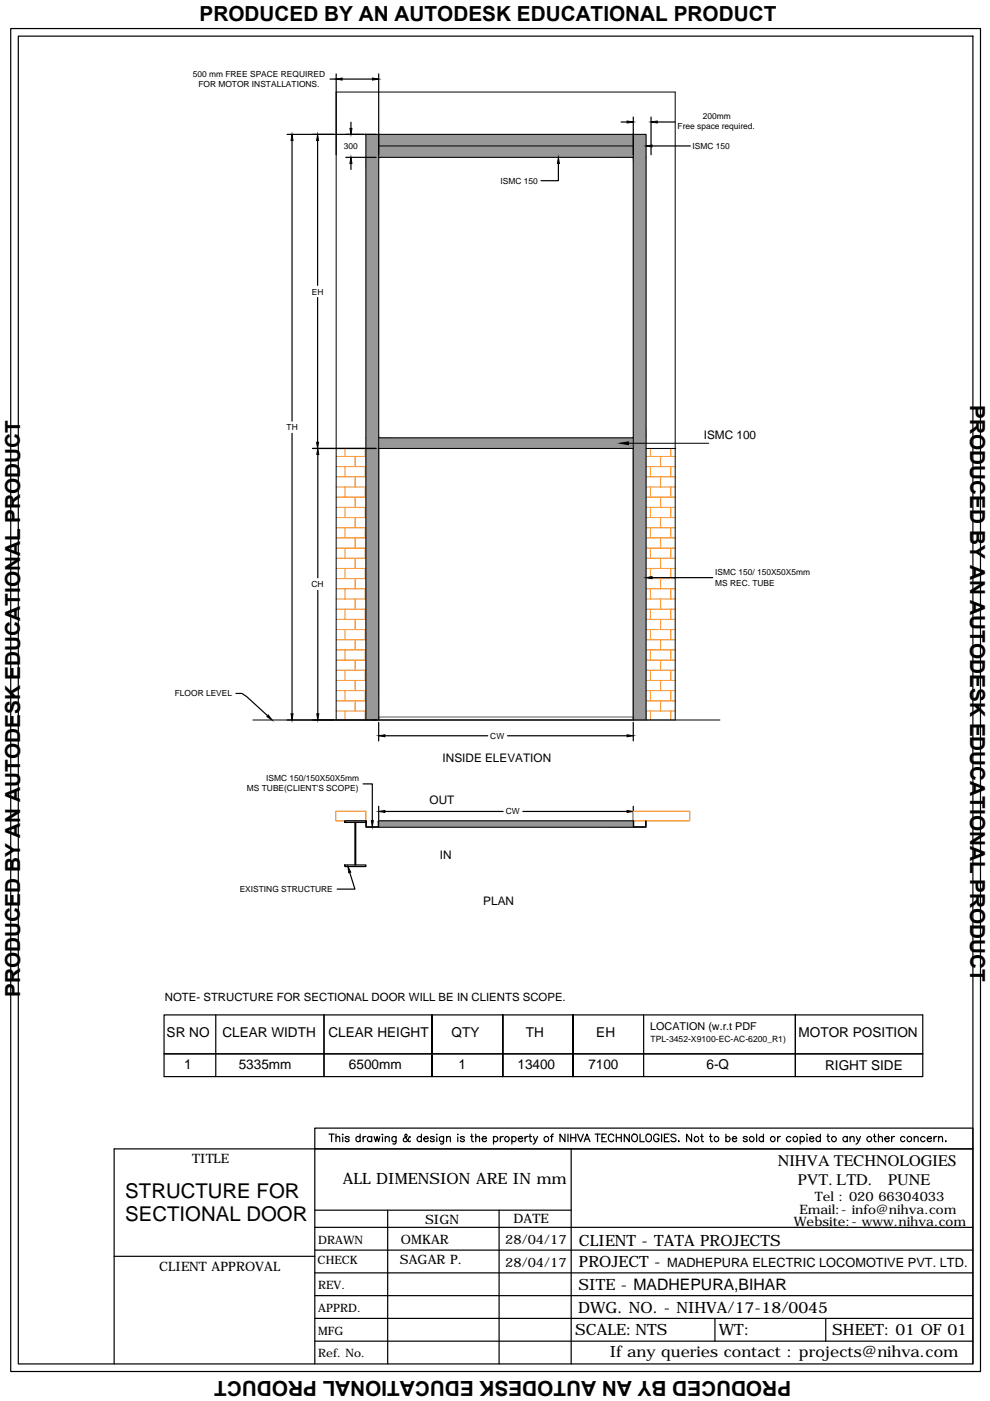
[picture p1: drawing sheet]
<svg xmlns="http://www.w3.org/2000/svg" width="210mm" height="297mm" viewBox="0 0 210 297" stroke-linecap="round" stroke-linejoin="round" font-family="sans-serif">
<!-- layer: at_Rect -->
<path d="M80.3 152.7v-57.6h54v57.6" fill="none" stroke="#000" stroke-width=".21"/>
<!-- layer: 0 -->
<path d="M80.3 152.7h54" fill="none" stroke="#a6a6a6" stroke-width=".21"/>
<g fill="none" stroke="#000" stroke-width=".25">
<path d="M2.3 6.1h205.6v284.7h-205.6zM3.9 7.7h202.4v281.5h-202.4zM70 16.8h1.3M71.3 15.7v17.1M72.5 16.8h6.5M80.3 15.7v17.1M60.9 28.5h18.8M61.9 29.8v59.5M67.3 29.8v30.7M73.3 33.4h6.4M74.4 25.9v1.3M74.4 34.7v1.2"/>
<path d="M118.4 34.7v3.6h-3.7M131.7 25.9h1.3M134.3 24.8v8M138 24.8v8M138.2 30.9h8.2M139.3 25.9h3.9M67.3 63.1v30.7M61.9 91.9v59.4M66.3 95.1h13.4M67.4 96.4v26.1M67.4 125.2v26.1M138.2 122.5h12.9"/>
<path d="M50 147h1.3l1 .7 4.5 4.1M60.9 152.7h18.8M80.3 153.2v3.9M81.6 156h21.8M107.6 156h25.4M134.3 153.2v3.9M77 166.2h1.9v7.8M80.3 170.9v3.5M81.6 172h25.1M110.9 172h22.1M134.3 170.9v3.6M74.2 185l1.1 3.5h-3.8"/>
<path d="M34.8 215.2h160.9v13.1h-160.9zM45.7 215.2v13.1M68.7 215.2v13.1M121.5 215.2v13.1zM121.5 215.2v13.1M136.5 215.2v13.1M34.8 223.4h160.9M91.6 228.3v-13.1v13.1M106.6 228.3v-13.1v13.1M168.6 228.3v-13.1v13.1M66.7 243.6v45.6M66.7 256.6h54.4"/>
<path d="M69.8 240.5h1.1M70.3 240.5v1.6M71.2 241.3l.4-.3h.4v1.1M71.2 240.5v1.6M72.7 240.5v.1zM72.7 241v1.1M74 241.2a.39 .39 0 0 0-.4-.3 .39 .39 0 0 0-.3 .4l.5 .2 .2 .3a.47 .47 0 0 1-.4 .3 .47 .47 0 0 1-.4-.3M76.4 241.2a.5 .5 0 0 0-.8-.1 .5 .5 0 0 0 0 .8 .5 .5 0 0 0 .8-.1M76.4 240.5v1.6M77 241v1.1M77.6 241a.5 .5 0 0 0-.6 .4M78.8 241.2a.52 .52 0 0 0-.8-.1 .52 .52 0 0 0 0 .8 .52 .52 0 0 0 .8-.1"/>
<path d="M78.8 241v1.1M79.3 241l.4 1.1 .3-1.1 .2 1.1 .3-1.1M81.1 240.5v.1zM81.1 241v1.1M81.7 241.3l.4-.3h.4v1.1M81.7 241v1.1M82.2 256.6v32.6M84 241l-.1 1.4-.2 .2-.4-.1M84 241.2a.5 .5 0 0 0-.8-.1 .5 .5 0 0 0 0 .8 .5 .5 0 0 0 .8-.1M87 241.1l-.1-.1-.3 .6-.5 .5-.5-.1-.1-.6 .8-.6-.1-.3h-.3a1.35 1.35 0 0 0 .7 1.5l.3 .1 .1-.2M89.4 241.2a.52 .52 0 0 0-.8-.1 .52 .52 0 0 0 0 .8 .52 .52 0 0 0 .8-.1M89.4 240.5v1.6"/>
<path d="M89.9 241.4h.9a.52 .52 0 0 0-.6-.4 .52 .52 0 0 0-.4 .6 .52 .52 0 0 0 .4 .5h.3l.3-.3M92.1 241.2a.44 .44 0 0 0-.4-.3 .44 .44 0 0 0-.4 .3l.7 .4 .1 .2a.44 .44 0 0 1-.4 .3 .44 .44 0 0 1-.4-.3M92.5 240.5h.2zM92.6 241v1.1M94.1 241l-.1 1.4-.2 .2-.4-.1M94.1 241.2a.5 .5 0 0 0-.8-.1 .5 .5 0 0 0 0 .8 .5 .5 0 0 0 .8-.1M94.7 241.3l.4-.3h.3l.1 1.1M94.7 241v1.1M97.1 240.5v.1zM97.1 241v1.1M98.5 241.2a.47 .47 0 0 0-.5-.3 .47 .47 0 0 0-.4 .3l.8 .4 .1 .2a.47 .47 0 0 1-.5 .3 .47 .47 0 0 1-.4-.3M99.8 241h.5"/>
<path d="M100 240.5v1.2l.1 .3 .3 .1M100.9 241.3l.3-.3h.4l.1 1.1M100.9 240.5v1.6M102.2 241.4h1a.5 .5 0 0 0-.7-.4 .5 .5 0 0 0-.2 .8 .47 .47 0 0 0 .4 .3 .47 .47 0 0 0 .5-.3M104.6 241.2a.52 .52 0 0 1 .8-.1 .52 .52 0 0 1 0 .8 .52 .52 0 0 1-.8-.1M104.6 241v1.6M105.8 256.6v32.6M106.1 241v1.1M106.7 241h-.4l-.2 .4M108.5 241.2a.5 .5 0 0 1 .8-.1 .5 .5 0 0 1 0 .8 .5 .5 0 0 1-.8-.1M108.5 241v1.6M109.9 241.4h.9a.52 .52 0 0 0-.6-.4 .52 .52 0 0 0-.4 .6 .52 .52 0 0 0 .5 .5h.2l.3-.3"/>
<path d="M111.3 241v1.1M112 241h-.4l-.3 .4M112.2 241h.5M112.4 240.5v1.2l.1 .3 .3 .1M113.1 241l.4 1.1 .5-1.1M113.5 242.1l-.1 .3-.4 .2M116.7 241h.5M117.3 240.5h-.3v.2v1.4M119.8 240.5v1.6l-1.1-1.6v1.6M120.4 240.5v1.6M121 240.5v1.6M121 241.2h1.1"/>
<path d="M121.1 243.6v45.6M122.1 240.5v1.6M122.5 240.5l.6 1.6 .6-1.6M123.9 242.1l.5-1.6 .7 1.6M124.1 241.5h.7M126.2 240.5h1M126.7 240.5v1.6M127.6 241.2h.6M128.6 240.5h-1v1.6h1M130.1 240.8a.59 .59 0 0 0-.6-.3 .59 .59 0 0 0-.5 .5 .68 .68 0 0 0 .2 .9 .68 .68 0 0 0 .9-.1v-.1M130.7 241.2h1M130.7 240.5v1.6"/>
<path d="M131.7 240.5v1.6M133.4 240.5v1.6l-1-1.6v1.6M134.1 240.7a.59 .59 0 0 1 .7-.2 .59 .59 0 0 1 .4 .5v.4a.62 .62 0 0 1-.7 .7 .62 .62 0 0 1-.6-.7zM135.7 240.5v1.6h.9M137.1 240.7l.3-.2a.8 .8 0 0 1 .7 .8 .8 .8 0 0 1-.7 .8l-.2-.1a1.08 1.08 0 0 1-.1-1.3zM139.7 240.8a.59 .59 0 0 0-.6-.3 .59 .59 0 0 0-.5 .5v.4a.58 .58 0 0 0 .6 .7 .58 .58 0 0 0 .5-.7h-.4M140.3 240.5v1.6M140.9 241.2h.6M141.9 240.5h-1v1.6h1M143.3 240.7a.6 .6 0 0 0-1 .1l.1 .2 .8 .3 .1 .5a.65 .65 0 0 1-1 0M143.8 242h.2zM146.6 240.5v1.6l-1-1.6v1.6"/>
<path d="M148.5 241h.6M148.8 240.5v1.5l.4 .1M150.4 241h.5M150.7 240.5v1.2v.3l.3 .1M153.9 241.2a.5 .5 0 0 1 .7-.1 .5 .5 0 0 1 0 .8 .5 .5 0 0 1-.7-.1M153.9 240.5v1.6M155.3 241.4h.9a.5 .5 0 0 0-.7-.4 .5 .5 0 0 0-.2 .8 .47 .47 0 0 0 .5 .3 .47 .47 0 0 0 .4-.3M158.4 241.2a.47 .47 0 0 0-.4-.3 .47 .47 0 0 0-.4 .3l.8 .4v.2a.47 .47 0 0 1-.4 .3 .47 .47 0 0 1-.4-.3M160.4 240.5v1.6M161.9 241.2a.52 .52 0 0 0-.8-.1 .52 .52 0 0 0 0 .8 .52 .52 0 0 0 .8-.1M161.9 240.5v1.6M164.9 241v1.1"/>
<path d="M165.5 241a.5 .5 0 0 0-.6 .4M167.7 241.2a.52 .52 0 0 0-.8-.1 .52 .52 0 0 0 0 .8 .52 .52 0 0 0 .8-.1M169.7 241.2a.5 .5 0 0 1 .7-.1 .5 .5 0 0 1 0 .8 .5 .5 0 0 1-.7-.1M169.7 241v1.6M171.1 240.5v.1zM171.1 241v1.1M171.6 241.4h.9a.5 .5 0 0 0-.7-.4 .5 .5 0 0 0-.1 .8 .47 .47 0 0 0 .4 .3 .47 .47 0 0 0 .4-.3M173.9 241.2a.52 .52 0 0 0-.7-.1 .52 .52 0 0 0 0 .8 .52 .52 0 0 0 .7-.1M173.9 240.5v1.6M175.3 241h.6M175.5 240.5v1.2l.1 .3 .3 .1M179.6 241.2a.52 .52 0 0 0-.7-.1 .52 .52 0 0 0 0 .8 .52 .52 0 0 0 .7-.1"/>
<path d="M179.6 241v1.1M180.2 241.3l.4-.3h.4l.1 1.1M180.2 241v1.1M181.6 241l.4 1.1 .4-1.1M182 242.1l-.5 .5M185.2 241h.5M185.4 240.5v1.2l.1 .3 .3 .1M186.3 241.3l.3-.3h.4l.1 1.1M186.3 240.5v1.6M187.6 241.4h.9a.52 .52 0 0 0-.5-.4 .52 .52 0 0 0-.5 .6 .52 .52 0 0 0 .5 .5h.2l.3-.3M189 241v1.1M189.7 241h-.4l-.3 .4"/>
<path d="M191.8 241.2a.5 .5 0 0 0-.7-.1 .5 .5 0 0 0 0 .8 .5 .5 0 0 0 .7-.1M193.8 241.3l.4-.3h.4l.1 1.1M193.8 241v1.1M196.1 241.2a.52 .52 0 0 0-.7-.1 .52 .52 0 0 0 0 .8 .52 .52 0 0 0 .7-.1M196.6 241.4h.9a.48 .48 0 0 0-.7-.4 .48 .48 0 0 0-.1 .8 .44 .44 0 0 0 .4 .3 .44 .44 0 0 0 .4-.3M198 241v1.1M198.6 241a.5 .5 0 0 0-.6 .4M199 241.3l.4-.3h.4v1.1M199 241v1.1M200.5 241.9v.2zM24.2 266.4h42.5M66.7 274.7h139.6"/>
<path d="M66.7 269.9h139.6M66.7 265h139.6M66.7 260.2h139.6M66.7 279.5h139.6M151.6 279.5v4.9M175.1 279.5v4.9M24.2 289.2v-45.6h182.1h-139.6v-4.4h139.6v50M66.7 284.4h139.6"/>
<circle cx="107.5" cy="241.5" r=".52"/>
<circle cx="115.9" cy="241.5" r=".53"/>
<circle cx="147.7" cy="241.5" r=".52"/>
<circle cx="151.9" cy="241.5" r=".53"/>
<circle cx="159.4" cy="241.5" r=".53"/>
<circle cx="163.9" cy="241.5" r=".53"/>
<circle cx="168.6" cy="241.5" r=".52"/>
<circle cx="176.8" cy="241.5" r=".53"/>
<circle cx="184.3" cy="241.5" r=".53"/>
<circle cx="192.8" cy="241.5" r=".53"/>
</g>
<g fill="#000" stroke="#000" stroke-width=".21">
<path d="M71.3 16.8l1.2-.2v.4zM79 16.6l1.3 .2-1.3 .2zM61.9 28.5l.2 1.3h-.4zM67.3 28.5l.2 1.3h-.4zM74.2 27.2h.4l-.2 1.3zM74.4 33.4l.2 1.3h-.4zM118.4 33.4l.2 1.3h-.4zM133 25.7l1.3 .2-1.3 .2zM137 30.9l1.2-.2v.5zM138 25.9l1.3-.2v.4zM67.1 93.8h.4l-.2 1.3zM67.4 95.1l.2 1.3h-.4z"/>
<path d="M131.5 94l1.8-.3v.6zM137 122.5l1.2-.2v.4zM56.9 151.6l.8 1.1-1.1-.8zM61.7 151.3h.4l-.2 1.4zM67.2 151.3h.4l-.2 1.4zM80.3 156l1.3-.2v.4zM133 155.8l1.3 .2-1.3 .2zM78.7 174h.4l-.2 1.3zM80.3 172l1.3-.2v.5zM133 171.8l1.3 .2-1.3 .3zM73.8 183.7l.6 1.2-.5 .1z"/>
</g>
<g fill="none" stroke="#ff7f00" stroke-width=".21">
<path d="M71.3 96.8h6.3M71.3 98.9h6.3M73.1 95.1v1.7M73.1 98.9v2.2M75.3 96.8v2.1M77.5 95.1v1.7M77.5 98.9v2.2M137 96.8h6.2M137 98.9h6.2M137.9 95.1v1.7M137.9 98.9v2.2M140.1 96.8v2.1"/>
<path d="M142.2 95.1v1.7M142.2 98.9v2.2M71.3 101.1h6.3M71.3 103.3h6.3M71.3 105.4h6.3M71.3 107.6h6.3M71.3 109.7h6.3M71.3 111.9h6.3M71.3 114h6.3M71.3 116.2h6.3M71.3 118.4h6.3M73.1 103.3v2.1"/>
<path d="M73.1 107.6v2.1M73.1 111.9v2.1M73.1 116.2v2.2M75.3 101.1v2.2M75.3 105.4v2.2M75.3 109.7v2.2M75.3 114v2.2M75.3 118.4v2.1M77.5 103.3v2.1M77.5 107.6v2.1M77.5 111.9v2.1M77.5 116.2v2.2"/>
<path d="M137 101.1h6.2M137 103.3h6.2M137 105.4h6.2M137 107.6h6.2M137 109.7h6.2M137 111.9h6.2M137 114h6.2M137 116.2h6.2M137 118.4h6.2M137.9 103.3v2.1M137.9 107.6v2.1M137.9 111.9v2.1"/>
<path d="M137.9 116.2v2.2M140.1 101.1v2.2M140.1 105.4v2.2M140.1 109.7v2.2M140.1 114v2.2M140.1 118.4v2.1M142.2 103.3v2.1M142.2 107.6v2.1M142.2 111.9v2.1M142.2 116.2v2.2M71.3 120.5h6.3M71.3 122.7h6.3"/>
<path d="M71.3 124.8h6.3M71.3 127h6.3M71.3 129.2h6.3M71.3 131.3h6.3M71.3 133.5h6.3M71.3 135.6h6.3M71.3 137.8h6.3M71.3 140h6.3M73.1 120.5v2.2M73.1 124.8v2.2M73.1 129.2v2.1M73.1 133.5v2.1"/>
<path d="M73.1 137.8v2.2M75.3 122.7v2.1M75.3 127v2.2M75.3 131.3v2.2M75.3 135.6v2.2M75.3 140v2.1M77.5 120.5v2.2M77.5 124.8v2.2M77.5 129.2v2.1M77.5 133.5v2.1M77.5 137.8v2.2M137 120.5h6.2"/>
<path d="M137 122.7h6.2M137 124.8h6.2M137 127h6.2M137 129.2h6.2M137 131.3h6.2M137 133.5h6.2M137 135.6h6.2M137 137.8h6.2M137 140h6.2M137.9 120.5v2.2M137.9 124.8v2.2M137.9 129.2v2.1"/>
<path d="M137.9 133.5v2.1M137.9 137.8v2.2M140.1 122.7v2.1M140.1 127v2.2M140.1 131.3v2.2M140.1 135.6v2.2M140.1 140v2.1M142.2 120.5v2.2M142.2 124.8v2.2M142.2 129.2v2.1M142.2 133.5v2.1M142.2 137.8v2.2"/>
<path d="M71.3 142.1h6.3M71.3 144.3h6.3M71.3 146.4h6.3M71.3 148.6h6.3M71.3 150.7h6.3M73.1 142.1v2.2M73.1 146.4v2.2M73.1 150.7v2M75.3 144.3v2.1M75.3 148.6v2.1M77.5 142.1v2.2M77.5 146.4v2.2"/>
<path d="M77.5 150.7v2M137 142.1h6.2M137 144.3h6.2M137 146.4h6.2M137 148.6h6.2M137 150.7h6.2M137.9 142.1v2.2M137.9 146.4v2.2M137.9 150.7v2M140.1 144.3v2.1M140.1 148.6v2.1M142.2 142.1v2.2"/>
<path d="M142.2 146.4v2.2M142.2 150.7v2M71.2 172h6.4v2h-6.4zM134.3 172h11.9v2h-11.9z"/>
</g>
<g fill="#989898" stroke="#989898" stroke-width=".21">
<path d="M77.6 174l.1 .1z"/>
<path d="M80.2 174.1l.1-.1z"/>
<path d="M134.3 174l.1 .1z"/>
<path d="M136.9 174.1l.1-.1z"/>
<path d="M80.3 28.5v2.4h54zM80.3 28.5h54v2.4z"/>
<path d="M80.3 30.9v2.5h54zM80.3 30.9h54v2.5z"/>
<path d="M77.6 28.5v4.9h2.7zM77.6 28.5h2.7v4.9z"/>
<path d="M77.6 33.4v59.4h2.7zM77.6 33.4h2.7v59.4z"/>
<path d="M77.6 92.8v2.3h2.7zM77.6 92.8h2.7v2.3z"/>
<path d="M77.6 95.1v57.6h2.7zM77.6 95.1h2.7v57.6z"/>
<path d="M134.3 28.5v4.9h2.7zM134.3 28.5h2.7v4.9z"/>
<path d="M134.3 33.4v59.4h2.7zM134.3 33.4h2.7v59.4z"/>
<path d="M134.3 92.8v59.9h2.7zM134.3 92.8h2.7v59.9z"/>
<path d="M80.3 92.8v2.3h54zM80.3 92.8h54v2.3z"/>
<path d="M80.2 174.1l.1 1.2zM80.2 174.1l.1 1.2z"/>
<path d="M77.6 174.1l.1 1.2zM77.6 174.1l.1 1.2z"/>
<path d="M79.4 175.3l.9 .1zM79.4 175.3l.9 .1z"/>
<path d="M77.6 175.3l1.8 .1zM77.6 175.3l1.8 .1z"/>
<path d="M80.3 174v1.4h54zM80.3 174h54v1.4z"/>
<path d="M136.9 174.1l.1 1.2zM136.9 174.1l.1 1.2z"/>
<path d="M134.3 174.1l.1 1.2zM134.3 174.1l.1 1.2z"/>
<path d="M135.3 175.3l1.7 .1zM135.3 175.3l1.7 .1z"/>
<path d="M134.3 175.3l1 .1zM134.3 175.3l1 .1z"/>
</g>
<g fill="none" stroke="#000" stroke-width=".21">
<path d="M80.3 33.4h54v59.4h-54zM80.3 28.5v4.9M80.3 30.9h54M134.3 28.5v4.9M71.3 95.1h6.3M80.3 92.8v59.9M133.3 94h17M134.3 92.8v59.9M137 95.1h6.3M53.6 152.7h99M71.3 152.7v-133.2h71.9v133.2M77.6 152.7v-124.2h59.4v124.2"/>
<path d="M77.6 174l.1 1.3h2.5l.1-1.3v1.4h-2.7zM80.3 175.4h54M80.3 174h54M134.3 174l.1 1.3h2.5l.1-1.3v1.4h-2.7z"/>
</g>
<!-- layer: at_Rect -->
<path d="M80.3 152h54v.7h-54z" fill="none" stroke="#595959" stroke-width=".21"/>
<!-- layer: at_Entity -->
<path d="M71.3 152.7h71.9" fill="none" stroke="#595959" stroke-width=".21"/>
<!-- layer: TPL-A-CONTOUR1 -->
<path d="M73.1 174h4.5v.4h-4.5zM75.3 174.4h.1v9h-.1zM73.1 183.4h4.5v.3h-4.5z" fill="none" stroke="#000" stroke-width=".25"/>
<g font-size="4.4">
<text x="42.3" y="4.4">PRODUCED BY AN AUTODESK EDUCATIONAL PRODUCT</text>
<text x="205.7" y="85.9" transform="rotate(90 205.7 85.9)">PRODUCED BY AN AUTODESK EDUCATIONAL PRODUCT</text>
<text x="4.3" y="211.4" transform="rotate(-90 4.3 211.4)">PRODUCED BY AN AUTODESK EDUCATIONAL PRODUCT</text>
<text x="167.7" y="292.9" transform="rotate(180 167.7 292.9)">PRODUCED BY AN AUTODESK EDUCATIONAL PRODUCT</text>
</g>
<g font-size="4.3">
<text x="26.6" y="253.9">STRUCTURE FOR</text>
<text x="26.6" y="258.9">SECTIONAL DOOR</text>
</g>
<g font-size="3.4">
<text x="164.9" y="247.3">NIHVA TECHNOLOGIES</text>
<text x="169.2" y="251.2">PVT. LTD.</text>
<text x="188.3" y="251.2">PUNE</text>
</g>
<g font-size="3.3">
<text x="72.7" y="251.1">ALL DIMENSION ARE IN mm</text>
<text x="122.8" y="264.2">CLIENT - TATA PROJECTS</text>
<text x="122.8" y="268.6">PROJECT -</text>
<text x="122.7" y="273.5">SITE - MADHEPURA,BIHAR</text>
<text x="122.6" y="278.3">DWG. NO. - NIHVA/17-18/0045</text>
<text x="121.9" y="283.1">SCALE:NTS</text>
<text x="129.3" y="287.6">If any queries contact : projects@nihva.com</text>
<text x="152.4" y="283.1">WT:</text>
<text x="176.5" y="283.1">SHEET: 01 OF 01</text>
</g>
<g font-size="2.9">
<text x="35.3" y="219.9">SR NO</text>
<text x="47.1" y="219.9">CLEAR WIDTH</text>
<text x="69.6" y="219.9">CLEAR HEIGHT</text>
<text x="95.7" y="219.9">QTY</text>
<text x="111.5" y="219.9">TH</text>
<text x="126.4" y="219.9">EH</text>
<text x="169.3" y="219.9">MOTOR POSITION</text>
<text x="39" y="226.7">1</text>
<text x="50.6" y="226.7">5335mm</text>
<text x="74" y="226.7">6500mm</text>
<text x="97.2" y="226.7">1</text>
<text x="109.7" y="226.7">13400</text>
<text x="124.7" y="226.7">7100</text>
<text x="149.8" y="226.7">6-Q</text>
<text x="174.9" y="226.9">RIGHT SIDE</text>
</g>
<g font-size="2.8">
<text x="40.8" y="246.5">TITLE</text>
<text x="169.5" y="257.3">Email:- info@nihva.com</text>
<text x="172.7" y="254.6">Tel : 020 66304033</text>
<text x="85" y="263.8">OMKAR</text>
<text x="90.1" y="259.5">SIGN</text>
<text x="107.1" y="263.8">28/04/17</text>
<text x="108.9" y="259.3">DATE</text>
<text x="168.3" y="260">Website:- www.nihva.com</text>
<text x="33.8" y="269.5">CLIENT APPROVAL</text>
<text x="84.8" y="268">SAGAR P.</text>
<text x="107.1" y="268.6">28/04/17</text>
</g>
<text font-size="2.7" x="141.5" y="268.6">MADHEPURA ELECTRIC LOCOMOTIVE PVT. LTD.</text>
<g font-size="2.5">
<text x="149.2" y="93.1">ISMC 100</text>
<text x="93.8" y="161.5">INSIDE ELEVATION</text>
<text x="91.1" y="170.4">OUT</text>
<text x="93.3" y="182.2">IN</text>
<text x="102.5" y="191.9">PLAN</text>
<text x="67.5" y="263.7">DRAWN</text>
<text x="67.3" y="267.9">CHECK</text>
<text x="67.5" y="273.3">REV.</text>
<text x="67.5" y="278.1">APPRD.</text>
<text x="67.5" y="283">MFG</text>
<text x="67.5" y="287.8">Ref. No.</text>
</g>
<text font-size="2.4" x="35" y="212.1">NOTE- STRUCTURE FOR SECTIONAL DOOR WILL BE IN CLIENTS SCOPE.</text>
<text font-size="2.3" x="137.9" y="218.4">LOCATION (w.r.t PDF</text>
<g font-size="1.8">
<text x="40.9" y="16.3">500 mm FREE SPACE REQUIRED</text>
<text x="42.1" y="18.5">FOR MOTOR INSTALLATIONS.</text>
<text x="143.7" y="27.4">Free space required.</text>
<text x="149" y="25.3">200mm</text>
<text x="72.9" y="31.6">300</text>
<text x="146.8" y="31.6">ISMC 150</text>
<text x="106.1" y="38.9">ISMC 150</text>
<text x="66.1" y="62.4">EH</text>
<text x="60.8" y="91.2">TH</text>
<text x="66.1" y="124.5">CH</text>
<text x="151.6" y="122">ISMC 150/ 150X50X5mm</text>
<text x="151.6" y="124.2">MS REC. TUBE</text>
<text x="37.1" y="147.7">FLOOR LEVEL</text>
<text x="104" y="156.6">CW</text>
<text x="52.4" y="167.8">MS TUBE(CLIENT'S SCOPE)</text>
<text x="56.5" y="165.6">ISMC 150/150X50X5mm</text>
<text x="107.2" y="172.7">CW</text>
<text x="50.8" y="189.1">EXISTING STRUCTURE</text>
<text x="137.9" y="221">TPL-3452-X9100-EC-AC-6200_R1)</text>
</g>
</svg>
